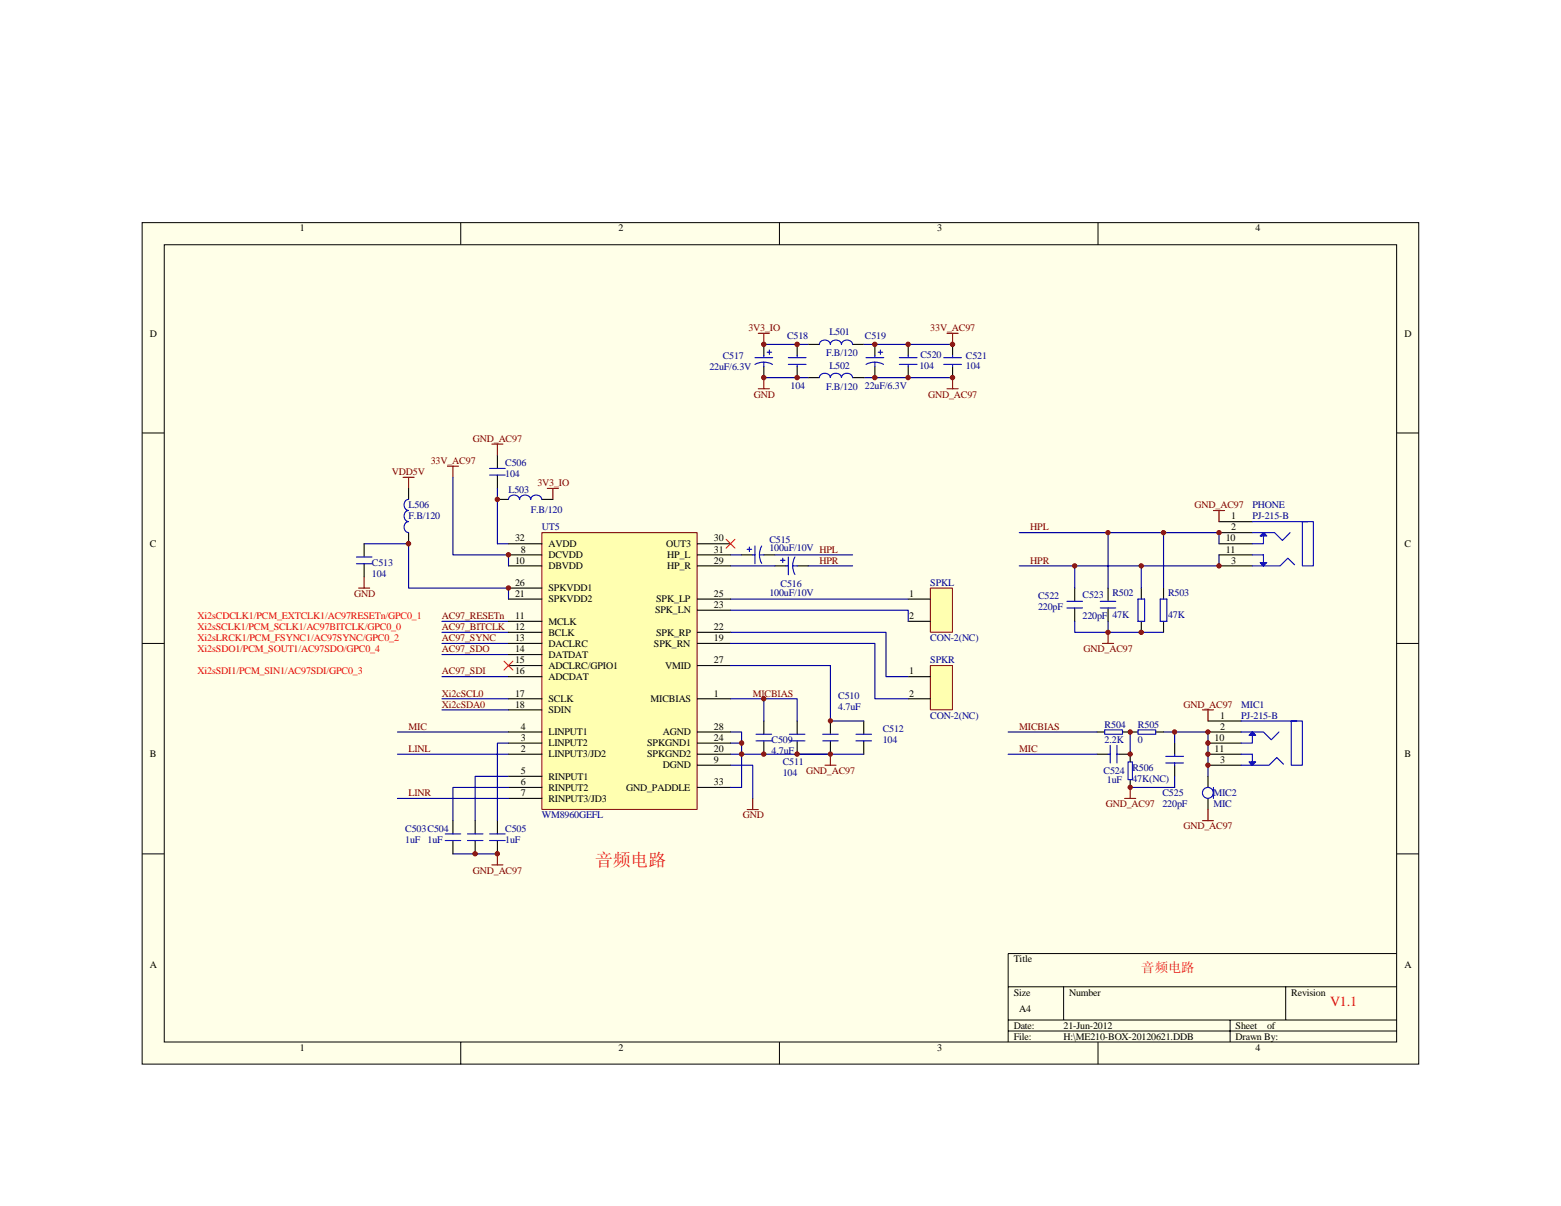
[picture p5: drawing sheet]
<svg xmlns="http://www.w3.org/2000/svg" width="279mm" height="216mm" viewBox="0 0 279 216" stroke-linecap="round" stroke-linejoin="round" font-family="sans-serif">
<path d="M25.4 39.9h228.5v150.6h-228.5z" fill="#ffffe8"/>
<g fill="none" stroke="#000" stroke-width=".18">
<path d="M25.4 39.9h228.5v150.6h-228.5zM82.5 39.9v3.9M139.5 39.9v3.9M196.5 39.9v3.9M29.4 43.8h220.6v142.7h-220.6zM25.4 77.5h4M250 77.5h4M25.4 115.2h4M250 115.2h4M25.4 152.9h4M250 152.9h4M180.4 176.7h69.6"/>
<path d="M190.4 176.7v5.9M230.1 176.7v5.9M250 170.7h-69.6v15.9M82.5 186.6v3.9M139.5 186.6v3.9M180.4 182.6h69.6M180.4 184.6h69.6M196.5 186.6v3.9M220.2 182.6v4"/>
</g>
<g fill="none" stroke="#000" stroke-width=".2">
<path d="M136.7 61.7v1.9M136.7 65.6v2M142.7 61.7v1.9M142.7 65.6v2M144.7 61.7h2M144.7 67.6h2M152.6 61.7h2M152.6 67.6h2M156.6 61.7v1.9M156.6 65.6v2M162.6 61.7v1.9M162.6 65.6v2"/>
<path d="M170.5 61.7v1.9M170.5 65.6v2M65.2 97.3v2.4M89 89.4h2M97 89.4h2M132.7 99.3h2M136.7 99.3h2M218.2 93.4h6M218.2 95.4h6M218.2 97.3h6M218.2 99.3h6M65.2 100.9v2.4"/>
<path d="M138.7 101.3h2M142.7 101.3h2M192.4 105.3v2.4M192.4 108.8v2.4M198.3 105.3v2.4M198.3 108.8v2.4M204.3 105.3v2M204.3 111.2v2M208.3 105.3v2M208.3 111.2v2M218.2 101.3h6M136.7 129.1v2.3"/>
<path d="M136.7 132.6v2.4M142.7 129.1v2.3M142.7 132.6v2.4M148.6 129.1v2.3M148.6 132.6v2.4M154.6 129.1v2.3M154.6 132.6v2.4M196.3 131h1.4M196.3 135h2M200.3 135h2v1.4M200.9 131h2.8M202.3 139.6v1.4"/>
<path d="M206.9 131h1.4M210.2 133v2M210.2 137v2M216.2 129.1h6M216.2 131h6M216.2 137h6M216.2 133h6M216.2 135h6M81.1 146.9v2.4M81.1 150.5v2.4M85 146.9v2.4M85 150.5v2.4"/>
<path d="M89 146.9v2.4M89 150.5v2.4"/>
</g>
<g fill="none" stroke="#00f" stroke-width=".2">
<path d="M135.1 65.2a3.3 3.3 0 0 1 3.2 0M135.1 64h3.2M136.7 63.6v.4M136.7 64.8v.8M137.3 63.1h.8M137.7 62.7v.7M141.1 65.2h3.2M141.1 64h3.2M142.7 63.6v.4M142.7 65.2v.4M146.7 61.6a1 1 0 0 1 .9-.7 1 1 0 0 1 1 .7M146.7 67.6a1 1 0 0 1 .9-.8 1 1 0 0 1 1 .8"/>
<path d="M148.6 61.6a1.02 1.02 0 0 1 1-.7 1.02 1.02 0 0 1 1 .7 1.03 1.03 0 0 1 1-.7 1.03 1.03 0 0 1 1 .7M148.6 67.6a1.02 1.02 0 0 1 1-.8 1.02 1.02 0 0 1 1 .8 1.03 1.03 0 0 1 1-.8 1.03 1.03 0 0 1 1 .8M155 65.2a3.3 3.3 0 0 1 3.1 0M155 64h3.2M156.6 63.6v.4M156.6 64.8v.8M157.2 63.1h.8M157.6 62.7v.7M161 65.2h3.1M161 64h3.1M162.6 63.6v.4M162.6 65.2v.4"/>
<path d="M168.9 65.2h3.2M168.9 64h3.2M170.5 63.6v.4M170.5 65.2v.4M63.8 99.7h2.8M91 89.4a1.01 1.01 0 0 1 1-.8 1.01 1.01 0 0 1 1 .8 1.02 1.02 0 0 1 1-.8 1.02 1.02 0 0 1 1 .8M95 89.4a1.01 1.01 0 0 1 1-.8 1.01 1.01 0 0 1 1 .8M133.7 98.3h.8M134.1 97.9v.8M134.7 99.3h.4M135.1 97.7v3.2M135.9 99.3h.8"/>
<path d="M136.3 97.7a3.2 3.2 0 0 0 0 3.2M140.1 99.9v.8M141.1 99.7v3.2M142.3 99.7a3.3 3.3 0 0 0 0 3.1M224.2 95.4h3.9l1.4 1.4 1.4-1.4M224.2 99.3h1.9v2l.6-.6h-1.1l.5 .6-.4-.4h.6l.2-.2-.2 .2h-.3h.1M224.2 93.4h9.9M226.1 95.8h.2h-.3l-.3 .1 .3-.1h.5l-.4-.4 .6 .5h-1.1l.5-.5v1.9h-1.9M233.1 93.4h2v7.9h-2zM63.8 100.9h2.8M139.7 100.3h.8M140.7 101.3h.4"/>
<path d="M141.9 101.3h.8M191 107.7h2.8M191 108.8h2.8M196.9 107.7h2.8M196.9 108.8h2.8M203.7 107.3h1.2v3.9h-1.2zM207.7 107.3h1.2v3.9h-1.2zM231.7 101.1l-1.2-1.2-1.4 1.4h-4.9M135.3 131.4h2.8M135.3 132.6h2.8M141.3 131.4h2.8M141.3 132.6h2.8"/>
<path d="M147.3 131.4h2.7M147.3 132.6h2.7M153.2 131.4h2.8M153.2 132.6h2.8M197.7 130.7h3.2v.7h-3.2zM198.3 135h.4M198.7 133.4v3.2M199.9 135h.4M199.9 133.4v3.2M201.9 136.4h.8v3.2h-.8zM203.7 130.7h3.2v.7h-3.2zM208.7 136.6h3.1"/>
<path d="M208.7 135.4h3.1M210.2 135v.4M210.2 136.6v.4M222.2 131h3.9l1.4 1.4 1.4-1.4M222.2 135h2v2l.5-.6h-1.1l.6 .6-.4-.4h.5l.3-.2-.3 .2h-.3h.2M222.2 129.1h9.9M224.2 131.4h.1h-.3l-.2 .2 .2-.2h.6l-.4-.4 .5 .6h-1.1l.6-.6v2h-2M229.7 136.8l-1.2-1.2-1.4 1.4h-4.9M231.1 129.1h2v7.9h-2zM79.7 149.3h2.8M79.7 150.5h2.8M83.7 149.3h2.7"/>
<path d="M83.7 150.5h2.7M87.6 149.3h2.8M87.6 150.5h2.8"/>
</g>
<g fill="none" stroke="#800000" stroke-width=".2">
<path d="M135.7 59.7h2M136.7 59.7v2M169.5 59.7h2M170.5 59.7v2M135.7 69.6h2M136.7 67.6v2M169.5 69.6h2M170.5 67.6v2M80.1 83.5h2M81.1 83.5v1.9M98 87.4h1.9M99 87.4v2"/>
<path d="M217.2 91.4h2M218.2 91.4v2M64.2 105.3h2M65.2 103.3v2M197.3 115.2h2M198.3 113.2v2M147.7 137h1.9M148.6 135v2M215.2 127.1h2M216.2 127.1v2M88 154.8h2M89 152.9v1.9"/>
<path d="M133.7 144.9h2M134.7 142.9v2M201.3 142.9h2M202.3 141v1.9"/>
</g>
<g fill="none" stroke="#000080" stroke-width=".2">
<path d="M136.7 61.7h8M136.7 67.6h8M154.6 61.7h15.9M154.6 67.6h15.9M130.8 99.3h1.9M138.7 99.3h13.9M182.4 95.4h35.8v1.9M198.3 95.4v9.9M208.3 95.4v9.9M218.2 99.3v2h-35.8M79.1 111.2h11.9M79.1 113.2h11.9"/>
<path d="M79.1 115.2h11.9M79.1 117.2h11.9M130.8 101.3h7.9M144.7 101.3h7.9M192.4 111.2v2h15.9M192.4 101.3v4M198.3 111.2v2M204.3 101.3v4M79.1 121.1h11.9M180.4 135h15.9M180.4 131h15.9M202.3 131v4"/>
<path d="M208.3 131h7.9v6M210.2 131v2M210.2 139v2h-7.9"/>
</g>
<path d="M166.5 119.2h4v7.9h-4z" fill="#ffffb0"/>
<path d="M166.5 119.1h4v8h-4z" fill="none" stroke="#800000" stroke-width=".18"/>
<path d="M162.6 125.1h3.9M162.6 121.1h3.9" fill="none" stroke="#000" stroke-width=".2"/>
<path d="M166.5 105.3h4v7.9h-4z" fill="#ffffb0"/>
<path d="M166.5 105.3h4v7.9h-4z" fill="none" stroke="#800000" stroke-width=".18"/>
<path d="M162.6 111.2h3.9M162.6 107.3h3.9" fill="none" stroke="#000" stroke-width=".2"/>
<path d="M97 95.4h27.8v49.5h-27.8z" fill="#ffffb0"/>
<path d="M97 95.4h27.8v49.5h-27.8z" fill="none" stroke="#800000" stroke-width=".18"/>
<g fill="none" stroke="#000" stroke-width=".2">
<path d="M73.1 87.4v2M73.1 95.4v1.9M89 81.5v2.4M89 85v2.4M91 97.3h6M91 99.3h6M124.8 97.3h6M124.8 99.3h6M91 105.3h6M91 107.3h6M91 101.3h6M91 111.2h6"/>
<path d="M91 113.2h6M91 115.2h6M91 117.2h6M91 119.1h6M124.8 107.3h6M124.8 101.3h6M124.8 113.2h6M124.8 115.2h6M124.8 119.1h6M124.8 109.2h6M91 121.1h6M91 125.1h6"/>
<path d="M91 127.1h6M91 131h6M91 135h6M91 139h6M91 133h6M124.8 125.1h6M124.8 131h6M124.8 135h6M124.8 137h6M124.8 133h6M216.2 139v2M91 141h6"/>
<path d="M91 142.9h6M124.8 141h6M216.2 142.9v2"/>
</g>
<path d="M88 79.5h2M89 79.5v2M72.1 85.4h2M73.1 85.4v2M215.2 146.9h2M216.2 144.9v2" fill="none" stroke="#800000" stroke-width=".2"/>
<g fill="none" stroke="#000080" stroke-width=".2">
<path d="M65.2 97.3h7.9v8h17.9v2M81.1 85.4v13.9h9.9v2M89 87.4v9.9h2M130.8 119.1h17.8v10h6M130.8 109.2h31.8v2M130.8 113.2h27.8v7.9h4M130.8 115.2h25.8v9.9h6M130.8 107.3h31.8M71.1 135h19.9M71.1 131h19.9M79.1 125.1h11.9M79.1 127.1h11.9"/>
<path d="M91 133h-2v13.9M91 139h-6v7.9M130.8 125.1h11.9v4M130.8 131h1.9v10h-1.9M130.8 137h3.9v5.9M130.8 135h23.8M130.8 133h1.9M136.7 125.1v4M216.2 137v2M71.1 142.9h19.9M81.1 152.9h7.9M91 141h-9.9v5.9"/>
</g>
<path d="M130 96.5l1.6 1.6M131.6 96.5l-1.6 1.6M90.2 118.4l1.6 1.6M91.8 118.4l-1.6 1.6" fill="none" stroke="#f00" stroke-width=".18"/>
<g fill="none" stroke="#00f" stroke-width=".2">
<path d="M73.1 91.4a1.02 1.02 0 0 0-.8 1 1.02 1.02 0 0 0 .8 1 1 1 0 0 0-.8 1 1 1 0 0 0 .8 .9M73.1 89.4a1.01 1.01 0 0 0-.8 1 1.01 1.01 0 0 0 .8 1M87.6 83.9h2.8M87.6 85h2.8M217.2 141v1.9"/>
<circle cx="216.2" cy="141.9" r=".98"/>
</g>
<g fill="#800000" stroke="#800000" stroke-width=".18">
<circle cx="216.2" cy="131" r=".38"/>
<circle cx="216.2" cy="137" r=".39"/>
<circle cx="216.2" cy="133" r=".39"/>
<circle cx="216.2" cy="135" r=".38"/>
<circle cx="218.2" cy="95.4" r=".38"/>
<circle cx="218.2" cy="101.3" r=".38"/>
<circle cx="204.3" cy="113.2" r=".39"/>
<circle cx="202.3" cy="131" r=".38"/>
<circle cx="198.3" cy="113.2" r=".38"/>
<circle cx="192.4" cy="101.3" r=".39"/>
<circle cx="198.3" cy="95.4" r=".38"/>
<circle cx="204.3" cy="101.3" r=".39"/>
<circle cx="208.3" cy="95.4" r=".39"/>
<circle cx="202.3" cy="135" r=".38"/>
<circle cx="210.2" cy="131" r=".39"/>
<circle cx="202.3" cy="140.9" r=".38"/>
<circle cx="142.7" cy="61.6" r=".39"/>
<circle cx="142.7" cy="67.6" r=".39"/>
<circle cx="170.5" cy="61.6" r=".39"/>
<circle cx="170.5" cy="67.6" r=".39"/>
<circle cx="136.7" cy="61.6" r=".39"/>
<circle cx="136.7" cy="67.6" r=".39"/>
<circle cx="156.6" cy="61.6" r=".39"/>
<circle cx="156.6" cy="67.6" r=".39"/>
<circle cx="162.5" cy="61.6" r=".39"/>
<circle cx="162.5" cy="67.6" r=".39"/>
<circle cx="85" cy="152.8" r=".39"/>
<circle cx="89" cy="152.8" r=".39"/>
<circle cx="136.7" cy="135" r=".39"/>
<circle cx="148.6" cy="135" r=".38"/>
<circle cx="148.6" cy="129.1" r=".38"/>
<circle cx="142.7" cy="135" r=".39"/>
<circle cx="89" cy="89.4" r=".39"/>
<circle cx="91" cy="105.3" r=".39"/>
<circle cx="91" cy="99.3" r=".39"/>
<circle cx="73.1" cy="97.3" r=".39"/>
<circle cx="136.7" cy="125.1" r=".39"/>
<circle cx="132.7" cy="133" r=".39"/>
<circle cx="132.7" cy="135" r=".38"/>
</g>
<text font-size="3.2" fill="#f00" x="106.5" y="155.1">音频电路</text>
<text font-size="2.5" fill="#f00" x="238.1" y="180">V1.1</text>
<text font-size="2.4" fill="#f00" x="204.3" y="174.1">音频电路</text>
<g font-size="1.8">
<text x="53.7" y="41.4">1</text>
<text x="110.7" y="41.4">2</text>
<text x="167.7" y="41.4">3</text>
<text x="224.7" y="41.4">4</text>
<text x="26.8" y="60.3">D</text>
<text x="251.4" y="60.3">D</text>
<text x="220.4" y="93">1</text>
<text x="220.4" y="95">2</text>
<text x="26.8" y="97.9">C</text>
<text x="92.2" y="96.9">32</text>
<text x="92.2" y="100.9">10</text>
<text x="93.2" y="98.9">8</text>
<text x="98.2" y="97.9">AVDD</text>
<text x="98.2" y="99.9">DCVDD</text>
<text x="98.2" y="101.9">DBVDD</text>
<text x="119.2" y="97.9">OUT3</text>
<text x="119.4" y="101.9">HP_R</text>
<text x="119.4" y="99.9">HP_L</text>
<text x="127.8" y="96.9">30</text>
<text x="127.8" y="100.9">29</text>
<text x="127.8" y="98.9">31</text>
<text x="219.4" y="96.9">10</text>
<text x="219.4" y="98.9">11</text>
<text x="220.4" y="100.9">3</text>
<text x="251.4" y="97.9">C</text>
<text x="92.2" y="104.9">26</text>
<text x="92.2" y="106.8">21</text>
<text x="98.2" y="105.9">SPKVDD1</text>
<text x="98.2" y="107.8">SPKVDD2</text>
<text x="117.5" y="107.8">SPK_LP</text>
<text x="127.8" y="106.8">25</text>
<text x="162.8" y="106.8">1</text>
<text x="92.2" y="110.8">11</text>
<text x="92.2" y="112.8">12</text>
<text x="98.2" y="111.8">MCLK</text>
<text x="98.2" y="113.8">BCLK</text>
<text x="117.2" y="109.8">SPK_LN</text>
<text x="117.5" y="113.8">SPK_RP</text>
<text x="127.8" y="112.8">22</text>
<text x="127.8" y="108.8">23</text>
<text x="162.8" y="110.8">2</text>
<text x="92.2" y="114.8">13</text>
<text x="92.2" y="116.8">14</text>
<text x="92.2" y="118.7">15</text>
<text x="98.2" y="115.8">DACLRC</text>
<text x="98.2" y="117.8">DATDAT</text>
<text x="98.2" y="119.7">ADCLRC/GPIO1</text>
<text x="117.1" y="115.8">SPK_RN</text>
<text x="119" y="119.7">VMID</text>
<text x="127.8" y="118.7">27</text>
<text x="127.8" y="114.8">19</text>
<text x="92.2" y="120.7">16</text>
<text x="92.2" y="124.7">17</text>
<text x="98.2" y="121.7">ADCDAT</text>
<text x="98.2" y="125.7">SCLK</text>
<text x="116.5" y="125.7">MICBIAS</text>
<text x="127.8" y="124.7">1</text>
<text x="162.8" y="124.7">2</text>
<text x="162.8" y="120.7">1</text>
<text x="92.2" y="126.7">18</text>
<text x="93.2" y="130.6">4</text>
<text x="98.2" y="127.7">SDIN</text>
<text x="98.2" y="131.6">LINPUT1</text>
<text x="118.6" y="131.6">AGND</text>
<text x="127.8" y="130.6">28</text>
<text x="218.4" y="128.7">1</text>
<text x="218.4" y="130.6">2</text>
<text x="26.8" y="135.6">B</text>
<text x="93.2" y="134.6">2</text>
<text x="93.2" y="132.6">3</text>
<text x="98.2" y="135.6">LINPUT3/JD2</text>
<text x="98.2" y="133.6">LINPUT2</text>
<text x="115.8" y="135.6">SPKGND2</text>
<text x="115.8" y="133.6">SPKGND1</text>
<text x="118.6" y="137.6">DGND</text>
<text x="127.8" y="136.6">9</text>
<text x="127.8" y="134.6">20</text>
<text x="127.8" y="132.6">24</text>
<text x="217.4" y="132.6">10</text>
<text x="217.4" y="134.6">11</text>
<text x="218.4" y="136.6">3</text>
<text x="251.4" y="135.6">B</text>
<text x="93.2" y="138.6">5</text>
<text x="93.2" y="140.5">6</text>
<text x="93.2" y="142.5">7</text>
<text x="98.2" y="139.6">RINPUT1</text>
<text x="98.2" y="141.5">RINPUT2</text>
<text x="98.2" y="143.5">RINPUT3/JD3</text>
<text x="112.1" y="141.5">GND_PADDLE</text>
<text x="127.8" y="140.5">33</text>
<text x="26.8" y="173.2">A</text>
<text x="181.4" y="172.3">Title</text>
<text x="251.4" y="173.2">A</text>
<text x="181.4" y="178.2">Size</text>
<text x="191.4" y="178.2">Number</text>
<text x="231.1" y="178.2">Revision</text>
<text x="181.4" y="184.2">Date:</text>
<text x="182.4" y="181.2">A4</text>
<text x="190.4" y="184.2">21-Jun-2012</text>
<text x="221.2" y="184.2">Sheet</text>
<text x="226.8" y="184.2">of</text>
<text x="53.7" y="188.1">1</text>
<text x="110.7" y="188.1">2</text>
<text x="167.7" y="188.1">3</text>
<text x="181.4" y="186.1">File:</text>
<text x="190.4" y="186.1">H:\ME210-BOX-20120621.DDB</text>
<text x="221.2" y="186.1">Drawn By:</text>
<text x="224.7" y="188.1">4</text>
</g>
<g font-size="1.8" fill="#800000">
<text x="133.9" y="59.3">3V3_IO</text>
<text x="166.5" y="59.3">33V_AC97</text>
<text x="134.9" y="71.2">GND</text>
<text x="166.1" y="71.2">GND_AC97</text>
<text x="77.1" y="83.1">33V_AC97</text>
<text x="84.6" y="79.1">GND_AC97</text>
<text x="70.1" y="85">VDD5V</text>
<text x="96.2" y="87">3V3_IO</text>
<text x="184.4" y="95">HPL</text>
<text x="213.8" y="91">GND_AC97</text>
<text x="146.7" y="100.9">HPR</text>
<text x="184.4" y="100.9">HPR</text>
<text x="63.4" y="106.8">GND</text>
<text x="79.1" y="112.8">AC97_BITCLK</text>
<text x="79.1" y="110.8">AC97_RESETn</text>
<text x="79.1" y="114.8">AC97_SYNC</text>
<text x="79.1" y="116.8">AC97_SDO</text>
<text x="194" y="116.8">GND_AC97</text>
<text x="79.1" y="120.7">AC97_SDI</text>
<text x="79.1" y="124.7">Xi2cSCL0</text>
<text x="134.7" y="124.7">MICBIAS</text>
<text x="73.1" y="130.6">MIC</text>
<text x="79.1" y="126.7">Xi2cSDA0</text>
<text x="182.4" y="130.6">MICBIAS</text>
<text x="211.8" y="126.7">GND_AC97</text>
<text x="73.1" y="134.6">LINL</text>
<text x="182.4" y="134.6">MIC</text>
<text x="73.1" y="142.5">LINR</text>
<text x="144.3" y="138.6">GND_AC97</text>
<text x="132.9" y="146.5">GND</text>
<text x="197.9" y="144.5">GND_AC97</text>
<text x="211.8" y="148.5">GND_AC97</text>
<text x="84.6" y="156.4">GND_AC97</text>
</g>
<g font-size="1.8" fill="#000080">
<text x="129.4" y="64.2">C517</text>
<text x="140.9" y="60.6">C518</text>
<text x="147.8" y="63.8">F.B/120</text>
<text x="148.4" y="60">L501</text>
<text x="148.4" y="66">L502</text>
<text x="154.8" y="60.6">C519</text>
<text x="164.5" y="66">104</text>
<text x="164.7" y="64">C520</text>
<text x="172.9" y="64.2">C521</text>
<text x="172.9" y="66">104</text>
<text x="127" y="66.2">22uF/6.3V</text>
<text x="141.5" y="69.6">104</text>
<text x="147.8" y="69.8">F.B/120</text>
<text x="154.8" y="69.6">22uF/6.3V</text>
<text x="90.4" y="83.4">C506</text>
<text x="90.4" y="85.4">104</text>
<text x="91" y="88.2">L503</text>
<text x="73.1" y="91">L506</text>
<text x="73.1" y="93">F.B/120</text>
<text x="95" y="91.8">F.B/120</text>
<text x="97" y="95">UT5</text>
<text x="224.2" y="91">PHONE</text>
<text x="224.2" y="93">PJ-215-B</text>
<text x="66.6" y="101.3">C513</text>
<text x="137.7" y="97.1">C515</text>
<text x="137.7" y="98.7">100uF/10V HPL</text>
<text x="66.6" y="103.3">104</text>
<text x="137.7" y="106.6">100uF/10V</text>
<text x="139.7" y="105.1">C516</text>
<text x="166.5" y="104.9">SPKL</text>
<text x="185.8" y="107.2">C522</text>
<text x="193.8" y="107">C523</text>
<text x="199.1" y="106.6">R502</text>
<text x="209.1" y="106.6">R503</text>
<text x="185.8" y="109.2">220pF</text>
<text x="193.8" y="110.8">220pF</text>
<text x="199.1" y="110.6">47K</text>
<text x="209.1" y="110.6">47K</text>
<text x="166.5" y="118.7">SPKR</text>
<text x="166.5" y="114.8">CON-2(NC)</text>
<text x="150" y="125.1">C510</text>
<text x="150" y="127.1">4.7uF</text>
<text x="158" y="131">C512</text>
<text x="166.5" y="128.7">CON-2(NC)</text>
<text x="197.7" y="130.2">R504</text>
<text x="203.7" y="130.2">R505</text>
<text x="222.2" y="126.7">MIC1</text>
<text x="222.2" y="128.7">PJ-215-B</text>
<text x="138.1" y="133">C509</text>
<text x="138.1" y="135">4.7uF</text>
<text x="140.1" y="137">C511</text>
<text x="158" y="133">104</text>
<text x="197.7" y="133">2.2K</text>
<text x="202.7" y="138">R506</text>
<text x="203.7" y="133">0</text>
<text x="140.1" y="139">104</text>
<text x="197.5" y="138.6">C524</text>
<text x="198.1" y="140.1">1uF</text>
<text x="202.7" y="140">47K(NC)</text>
<text x="208.1" y="142.5">C525</text>
<text x="217.2" y="142.5">MIC2</text>
<text x="72.5" y="148.9">C503C504</text>
<text x="90.4" y="148.9">C505</text>
<text x="97" y="146.5">WM8960GEFL</text>
<text x="208.1" y="144.5">220pF</text>
<text x="217.2" y="144.5">MIC</text>
<text x="72.5" y="150.9">1uF 1uF</text>
<text x="90.4" y="150.9">1uF</text>
</g>
<g font-size="1.8" fill="#f00">
<text x="35.4" y="112.8">Xi2sSCLK1/PCM_SCLK1/AC97BITCLK/GPC0_0</text>
<text x="35.4" y="110.8">Xi2sCDCLK1/PCM_EXTCLK1/AC97RESETn/GPC0_1</text>
<text x="35.4" y="114.8">Xi2sLRCK1/PCM_FSYNC1/AC97SYNC/GPC0_2</text>
<text x="35.4" y="116.8">Xi2sSDO1/PCM_SOUT1/AC97SDO/GPC0_4</text>
<text x="35.4" y="120.7">Xi2sSDI1/PCM_SIN1/AC97SDI/GPC0_3</text>
</g>
</svg>
